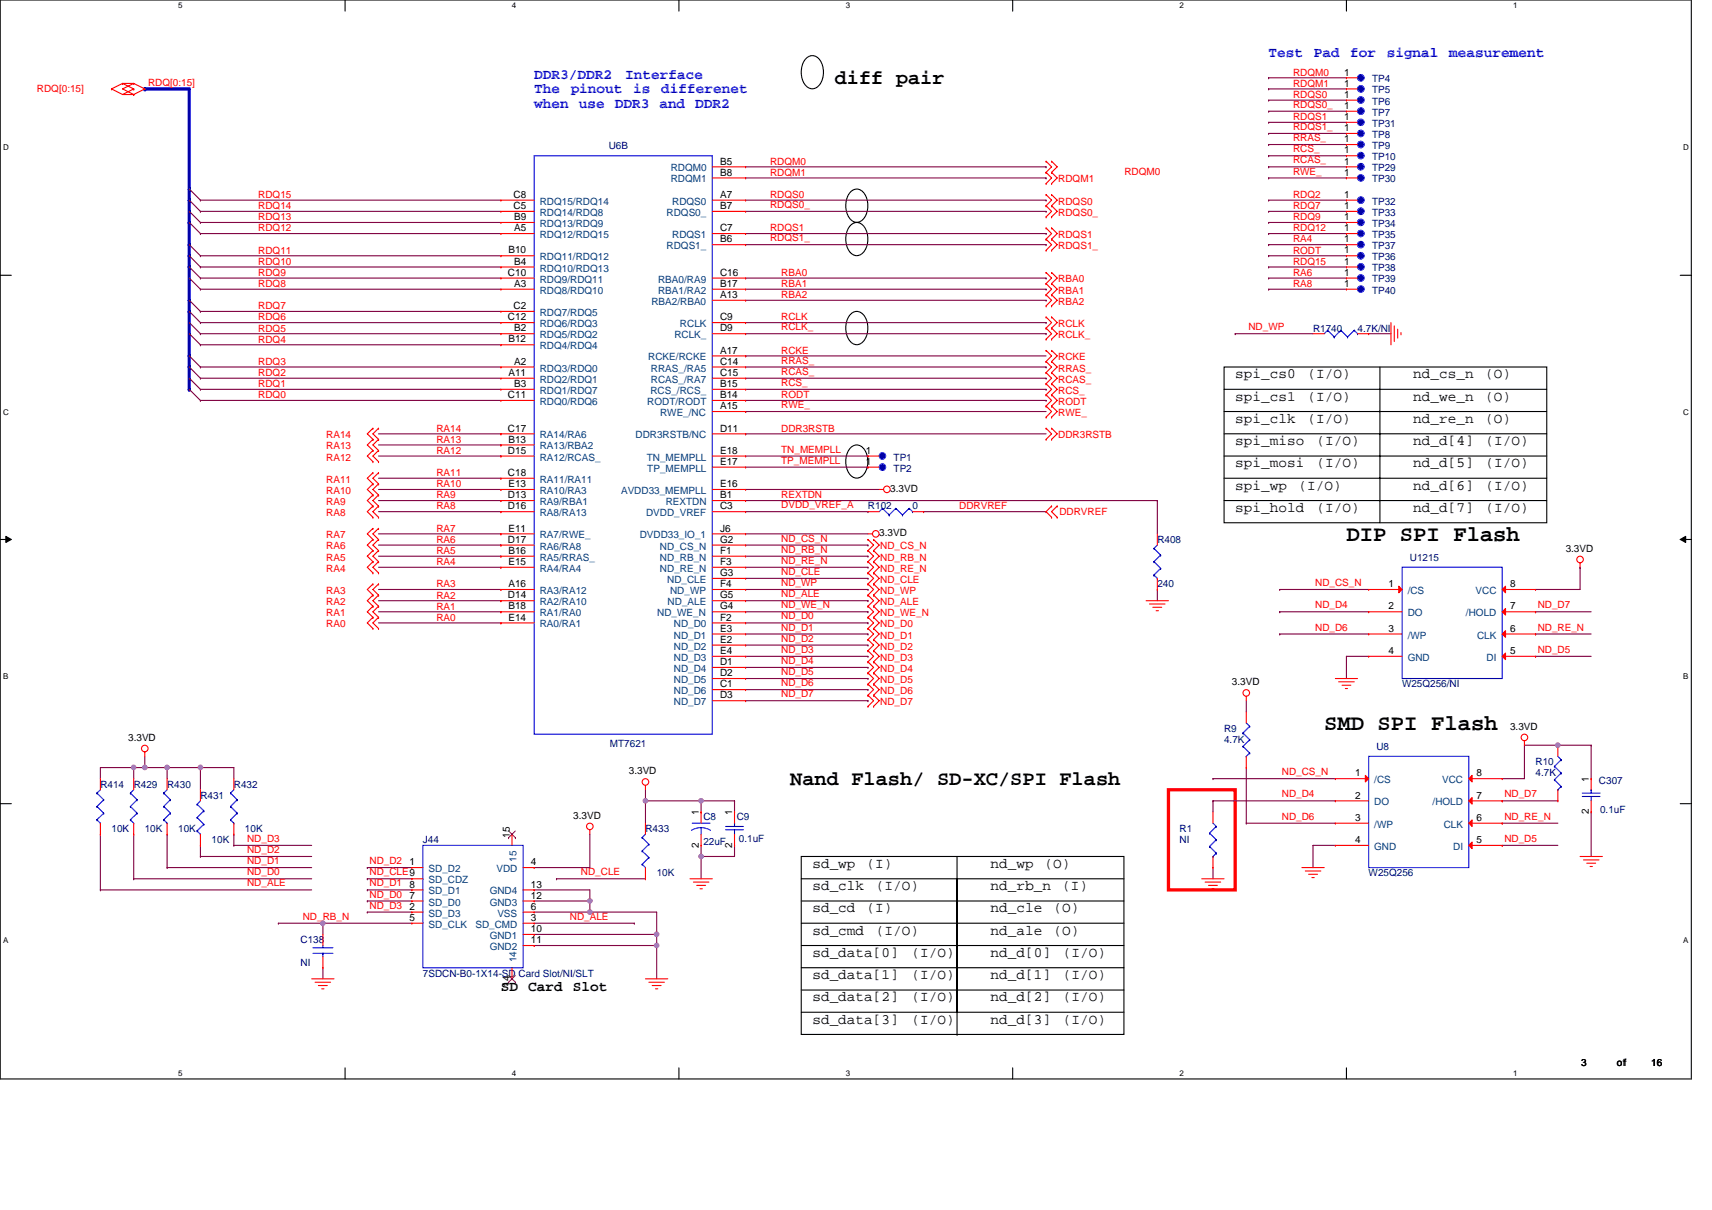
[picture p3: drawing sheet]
<svg xmlns="http://www.w3.org/2000/svg" width="297mm" height="210mm" viewBox="0 0 297 210" stroke-linecap="round" stroke-linejoin="round" font-family="sans-serif">
<path d="M0 0h293.5v187.2h-293.5z" fill="none" stroke="#000" stroke-width=".19"/>
<g fill="#fff">
<path d="M30.9 .2h.8v1.6h-.8z"/>
<path d="M30.9 185.5h.8v1.6h-.8z"/>
</g>
<path d="M59.9 0v1.9M59.9 185.3v1.9" fill="none" stroke="#000" stroke-width=".19"/>
<g fill="#fff">
<path d="M88.8 .2h.8v1.6h-.8z"/>
<path d="M88.8 185.5h.8v1.6h-.8z"/>
</g>
<path d="M117.8 0v1.9M117.8 185.3v1.9" fill="none" stroke="#000" stroke-width=".19"/>
<g fill="#fff">
<path d="M146.7 .2h.8v1.6h-.8z"/>
<path d="M146.7 185.5h.8v1.6h-.8z"/>
</g>
<path d="M175.7 0v1.9M175.7 185.3v1.9" fill="none" stroke="#000" stroke-width=".19"/>
<g fill="#fff">
<path d="M204.7 .2h.7v1.6h-.7z"/>
<path d="M204.7 185.5h.7v1.6h-.7z"/>
</g>
<path d="M233.6 0v1.9M233.6 185.3v1.9" fill="none" stroke="#000" stroke-width=".19"/>
<g fill="#fff">
<path d="M262.6 .2h.7v1.6h-.7z"/>
<path d="M262.6 185.5h.7v1.6h-.7z"/>
<path d="M.5 24.8h1v1.6h-1z"/>
<path d="M292 24.8h1v1.6h-1z"/>
<path d="M.5 70.7h1v1.5h-1z"/>
<path d="M292 70.7h1v1.5h-1z"/>
</g>
<path d="M0 47.8h2M291.5 47.8h2" fill="none" stroke="#000" stroke-width=".19"/>
<g fill="#fff">
<path d="M.5 116.5h.9v1.6h-.9z"/>
<path d="M292 116.5h.9v1.6h-.9z"/>
</g>
<path d="M0 93.6h2M291.5 93.6h2" fill="none" stroke="#000" stroke-width=".19"/>
<path d="M1 93.1l1 .5-1 .5zM291.5 93.6l1-.5v1z" fill="#000" stroke="#000" stroke-width=".17"/>
<g fill="#fff">
<path d="M.5 162.4h.9v1.5h-.9z"/>
<path d="M292 162.4h.9v1.5h-.9z"/>
</g>
<g fill="none" stroke="#000" stroke-width=".19">
<path d="M139.7 10.3a1.54 1.54 0 0 1 2.7 .4 3.7 3.7 0 0 1-.6 4.4 1.55 1.55 0 0 1-2.4-.8 4 4 0 0 1 .3-4zM147.5 33.4a1.52 1.52 0 0 1 1.4-.6 1.52 1.52 0 0 1 1.3 1.1 3.7 3.7 0 0 1-.7 4.4 1.53 1.53 0 0 1-2.3-.8 4 4 0 0 1 .3-4.1zM147.5 39.2a1.53 1.53 0 0 1 1.4-.6 1.53 1.53 0 0 1 1.3 1.1 3.7 3.7 0 0 1-.7 4.4 1.54 1.54 0 0 1-2.3-.8 4 4 0 0 1 .3-4.1zM147.5 54.7a1.52 1.52 0 0 1 1.4-.6 1.52 1.52 0 0 1 1.3 1 3.7 3.7 0 0 1-.7 4.4 1.53 1.53 0 0 1-2.3-.8 4 4 0 0 1 .3-4zM147.5 77.8a1.53 1.53 0 0 1 1.4-.6 1.53 1.53 0 0 1 1.3 1.1 3.7 3.7 0 0 1-.7 4.4 1.54 1.54 0 0 1-2.3-.8 4 4 0 0 1 .3-4.1zM212.4 63.7h56v27h-56zM212.4 67.6h56M212.4 71.4h56M212.4 75.3h56M212.4 79.1h56M239.4 63.7v27M212.4 83h56"/>
<path d="M212.4 86.9h56M0 139.5h2M291.5 139.5h2M139 148.6h56v30.9h-56zM139 152.5h56M139 156.4h56M166 148.6v27.1M166 152.5v27M139 160.2h56M139 164.1h56M139 167.9h56M139 171.8h56"/>
<path d="M139 175.7h56M166 179.5h.1"/>
</g>
<path d="M202.7 137.1h11.6v17.3h-11.6z" fill="none" stroke="#f00" stroke-width=".57"/>
<g fill="none" stroke="#800040" stroke-width=".19">
<path d="M220.1 13.5h.1M220.1 15.4h.1M220.1 17.4h.1M220.1 19.3h.1M220.1 13.5h13.5M220.1 15.4h13.5M220.1 17.4h13.5M220.1 19.3h13.5M32.8 32.8h.1M32.8 34.7h.1M32.8 36.7h.1M32.8 38.6h.1"/>
<path d="M32.8 32.8l2 1.9M32.8 34.7l2 2M32.8 36.7l2 1.9M32.8 38.6l2 1.9M34.8 34.7h.1M34.8 36.7h.1M34.8 38.6h.1M34.8 34.7h52.1M34.8 36.7h52.1M34.8 38.6h52.1M129.4 34.7h52.1M129.4 36.7h52.1"/>
<path d="M129.4 29h52.1M129.4 30.9h52.1M181.5 34.7h.1M181.5 36.7h.1M181.5 29h.1M181.5 30.9h.1M220.1 23.2h.1M220.1 25.1h.1M220.1 27h.1M220.1 29h.1M220.1 30.9h.1M220.1 21.2h.1"/>
<path d="M220.1 34.7h.1M220.1 36.7h.1M220.1 38.6h.1M220.1 34.7h13.5M220.1 36.7h13.5M220.1 38.6h13.5M220.1 29h13.5M220.1 30.9h13.5M220.1 23.2h13.5M220.1 25.1h13.5M220.1 27h13.5M220.1 21.2h13.5"/>
<path d="M32.8 42.5h.1M32.8 44.4h.1M32.8 46.3h.1M32.8 48.3h.1M32.8 52.1h.1M32.8 54h.1M32.8 56h.1M32.8 57.9h.1M32.8 42.5l2 1.9M32.8 44.4l2 1.9M32.8 46.3l2 2M32.8 48.3l2 1.9"/>
<path d="M32.8 52.1l2 1.9M32.8 54l2 2M32.8 56l2 1.9M32.8 57.9l2 1.9M34.8 40.5h.1M34.8 44.4h.1M34.8 46.3h.1M34.8 48.3h.1M34.8 50.2h.1M34.8 54h.1M34.8 56h.1M34.8 57.9h.1"/>
<path d="M34.8 59.8h.1M34.8 40.5h52.1M34.8 48.3h52.1M34.8 50.2h52.1M34.8 56h52.1M34.8 57.9h52.1M34.8 44.4h52.1M34.8 46.3h52.1M34.8 54h52.1M34.8 59.8h52.1M129.4 40.5h52.1M129.4 42.5h52.1"/>
<path d="M129.4 48.3h52.1M129.4 50.2h52.1M129.4 52.1h52.1M129.4 56h52.1M129.4 57.9h52.1M181.5 40.5h.1M181.5 42.5h.1M181.5 48.3h.1M181.5 50.2h.1M181.5 52.1h.1M181.5 56h.1M181.5 57.9h.1"/>
<path d="M214.3 57.9h.1M214.3 57.9h13.5M220.1 40.5h.1M220.1 44.4h.1M220.1 42.5h.1M220.1 46.3h.1M220.1 48.3h.1M220.1 50.2h.1M220.1 40.5h13.5M220.1 42.5h13.5M220.1 48.3h13.5M220.1 50.2h13.5"/>
<path d="M220.1 44.4h13.5M220.1 46.3h13.5M237.5 57.9h3.8M32.8 61.8h.1M32.8 63.7h.1M32.8 65.6h.1M32.8 67.6h.1M32.8 61.8l2 1.9M32.8 63.7l2 1.9M32.8 65.6l2 2M32.8 67.6l2 1.9M34.8 63.7h.1"/>
<path d="M34.8 65.6h.1M34.8 67.6h.1M34.8 69.5h.1M34.8 63.7h52.1M34.8 65.6h52.1M34.8 67.6h52.1M34.8 69.5h52.1M65.7 79.1h21.2M65.7 75.3h21.2M65.7 77.2h21.2M86.9 75.3h.1M86.9 77.2h.1"/>
<path d="M86.9 79.1h.1M129.4 61.8h.1M129.4 71.4h.1M129.4 75.3h.1M129.4 61.8h52.1M129.4 63.7h52.1M129.4 65.6h52.1M129.4 67.6h52.1M129.4 69.5h52.1M129.4 71.4h52.1M129.4 79.1h21.2M129.4 75.3h52.1"/>
<path d="M150.6 79.1h.1M181.5 63.7h.1M181.5 65.6h.1M181.5 67.6h.1M181.5 69.5h.1M65.7 94.6h21.2M65.7 96.5h21.2M65.7 98.4h21.2M65.7 86.9h21.2M65.7 88.8h21.2M65.7 83h21.2M65.7 84.9h21.2"/>
<path d="M65.7 92.6h21.2M86.9 83h.1M86.9 84.9h.1M86.9 86.9h.1M86.9 88.8h.1M86.9 92.6h.1M86.9 94.6h.1M86.9 96.5h.1M86.9 98.4h.1M129.4 84.9h23.1M129.4 92.6h21.2M129.4 94.6h21.2"/>
<path d="M129.4 96.5h21.2M129.4 98.4h21.2M129.4 86.9h71.4M129.4 88.8h21.2M129.4 81.1h21.2M150.6 94.6h.1M150.6 96.5h.1M150.6 98.4h.1M150.6 88.8h.1M150.6 81.1h.1M160.2 88.8h21.3M181.5 88.8h.1"/>
<path d="M200.8 86.9v5.7M200.8 86.9h.1M274.1 98.4v3.9h-7.7M274.1 98.4h.1M65.7 102.3h21.2M65.7 104.2h21.2M65.7 106.2h21.2M65.7 108.1h21.2M86.9 102.3h.1M86.9 104.2h.1M86.9 106.2h.1M86.9 108.1h.1"/>
<path d="M129.4 100.4h21.2M129.4 102.3h21.2M129.4 104.2h21.2M129.4 106.2h21.2M129.4 108.1h21.2M129.4 110h21.2M129.4 112h21.2M129.4 113.9h21.2M129.4 115.8h21.2M129.4 117.8h21.2M129.4 119.7h21.2M150.6 100.4h.1"/>
<path d="M150.6 102.3h.1M150.6 104.2h.1M150.6 106.2h.1M150.6 108.1h.1M150.6 110h.1M150.6 112h.1M150.6 113.9h.1M150.6 115.8h.1M150.6 117.8h.1M150.6 119.7h.1M200.8 102.3v1.9M222 110h.1"/>
<path d="M222 106.2h.1M222 102.3h.1M222 102.3h15.5M222 106.2h15.5M222 110h15.5M237.5 113.9h-3.9v3.9M266.4 106.2h.1M266.4 113.9h.1M266.4 110h.1M266.4 106.2h9.7M266.4 110h9.7M266.4 113.9h9.7"/>
<path d="M23.2 133.2h-5.8v1.9M23.2 133.2v1.9M23.2 133.2h.1M23.2 133.2h5.8M25.1 131.3v1.9M25.1 133.2h.1M29 133.2v1.9M29 133.2h5.8M34.8 133.2h5.8v1.9M34.8 133.2v3.9M34.8 133.2h.1M112 139h.1"/>
<path d="M112 139h9.6v1.9M112 137.1v1.9M112 139v3.9M121.6 139h5.8M127.4 139h.1M127.4 139v1.9M129.4 121.6h21.2M150.6 121.6h.1M210.5 139h.1M210.5 135.1h.1M210.5 139v1.9M210.5 139h21.2"/>
<path d="M210.5 135.1h21.2M216.2 121.6v1.9M216.2 133.2v9.7M260.6 139h.1M260.6 139h9.7M276.1 129.3h-11.6v5.8h-3.9M276.1 129.3h.1M276.1 129.3v5.8M17.4 144.8v9.6M17.4 154.4h.1M17.4 154.4h36.7M23.2 144.8v7.7"/>
<path d="M23.2 152.5h.1M23.2 152.5h30.9M29 144.8v5.8M29 150.6h.1M29 150.6h25.1M34.8 146.7v1.9M34.8 148.6h.1M34.8 148.6h19.3M40.6 144.8v1.9M40.6 146.7h.1M40.6 146.7h13.5M63.7 150.6h.1"/>
<path d="M63.7 152.5h.1M63.7 154.4h.1M63.7 156.4h.1M63.7 158.3h.1M63.7 158.3h7.8M63.7 150.6h7.8M63.7 152.5h7.8M63.7 154.4h7.8M63.7 156.4h7.8M92.7 154.4h9.6v2M92.7 156.4h9.6M92.7 158.3h9.6"/>
<path d="M96.6 152.5h.1M96.6 152.5h15.4M102.3 158.3h.1M102.3 144.8v5.8h-9.6M102.3 158.3h11.6v3.9M102.3 156.4v1.9M121.6 148.6h.1M121.6 146.7v1.9M121.6 148.6v3.9M127.4 146.7v1.9h-5.8M210.5 150.6v1.9M216.2 142.9h.1"/>
<path d="M216.2 142.9h15.5M231.7 146.7h-3.9v3.9M260.6 146.7h.1M260.6 142.9h.1M260.6 142.9h9.7M260.6 146.7h9.7M276.1 140.9v7.7M48.3 160.2h7.7v2M48.3 160.2h.1M56 160.2h15.5M56 167.9v2M92.7 164.1h.1"/>
<path d="M92.7 162.2h.1M92.7 164.1h21.2M92.7 162.2h21.2M92.7 160.2h17.4M110.1 160.2h.1M113.9 162.2v1.9M113.9 164.1v5.8"/>
</g>
<g fill="#f0f" stroke="#f0f" stroke-width=".19">
<circle cx="113.9" cy="164.1" r=".38"/>
<circle cx="56" cy="160.2" r=".38"/>
<circle cx="102.3" cy="158.3" r=".38"/>
<circle cx="113.9" cy="162.1" r=".38"/>
<circle cx="34.8" cy="133.2" r=".38"/>
<circle cx="112" cy="139" r=".38"/>
<circle cx="102.3" cy="156.3" r=".38"/>
<circle cx="29" cy="133.2" r=".38"/>
<circle cx="25.1" cy="133.2" r=".38"/>
<circle cx="23.2" cy="133.2" r=".38"/>
<circle cx="270.3" cy="129.3" r=".38"/>
<circle cx="121.6" cy="139" r=".38"/>
<circle cx="121.6" cy="148.6" r=".38"/>
</g>
<g fill="none" stroke="#00f" stroke-width=".57">
<path d="M25.1 15.4h.1M25.1 15.4h7.7v19.3M32.8 32.8h.1M32.8 34.7h.1M32.8 34.7v11.6M32.8 38.6h.1M32.8 42.5h.1M32.8 44.4h.1M32.8 46.3h.1M32.8 46.3v5.8M32.8 52.1h.1M32.8 54h.1"/>
<path d="M32.8 54v9.7M32.8 52.1v1.9M32.8 61.8h.1M32.8 63.7h.1M32.8 63.7v3.9M32.8 67.6h.1"/>
</g>
<g fill="none" stroke="#f00" stroke-width=".19">
<path d="M19.3 15.4h.1M19.3 15.4l2 1M21.3 16.4h1.9M21.3 14.5h1.9M21.3 14.5h.1M21.3 14.5l-2 .9M21.3 14.5l1.9 .9M23.2 16.4h.1M23.2 14.5h.1M23.2 15.4h.1M23.2 14.5l1.9 .9M23.2 14.5l-1.9 .9 1.9 1"/>
<path d="M23.2 15.4l-1.9 1M25.1 15.4h.1M25.1 15.4l-1.9 1M233.6 13.5h.1M233.6 19.3h.1M233.6 17.4h.1M233.6 15.4h.1M233.6 13.5h1.9M233.6 19.3h1.9M233.6 17.4h1.9M233.6 15.4h1.9M86.9 34.7h.1"/>
<path d="M86.9 36.7h.1M86.9 38.6h.1M86.9 38.6h5.8M86.9 36.7h5.8M86.9 34.7h5.8M123.6 36.7h5.8M123.6 30.9h5.8M123.6 29h5.8M123.6 34.7h5.8M129.4 30.9h.1M129.4 29h.1M129.4 36.7h.1"/>
<path d="M129.4 34.7h.1M181.5 28h.1M181.5 29.9h.1M181.5 31.9h.1M181.5 33.8h.1M181.5 35.7h.1M181.5 37.6h.1M181.5 39.6h.1M181.5 28l1 1-1 .9M181.5 29.9l1 1-1 1M181.5 33.8l1 .9-1 1M181.5 35.7l1 1-1 .9"/>
<path d="M181.5 39.6l1 .9-1 1M182.5 28h.1M182.5 29.9h.1M182.5 31.9h.1M182.5 33.8h.1M182.5 35.7h.1M182.5 37.6h.1M182.5 39.6h.1M182.5 28l.9 1-.9 .9M182.5 29.9l.9 1-.9 1M182.5 33.8l.9 .9-.9 1M182.5 35.7l.9 1-.9 .9"/>
<path d="M182.5 39.6l.9 .9-.9 1M233.6 25.1h.1M233.6 38.6h.1M233.6 27h.1M233.6 23.2h.1M233.6 21.2h.1M233.6 36.7h.1M233.6 30.9h.1M233.6 29h.1M233.6 34.7h.1M233.6 25.1h1.9M233.6 38.6h1.9"/>
<path d="M233.6 27h1.9M233.6 23.2h1.9M233.6 21.2h1.9M233.6 36.7h1.9M233.6 30.9h1.9M233.6 29h1.9M233.6 34.7h1.9M86.9 40.5h.1M86.9 44.4h.1M86.9 46.3h.1M86.9 48.3h.1M86.9 50.2h.1"/>
<path d="M86.9 54h.1M86.9 56h.1M86.9 57.9h.1M86.9 59.8h.1M86.9 46.3h5.8M86.9 50.2h5.8M86.9 48.3h5.8M86.9 44.4h5.8M86.9 56h5.8M86.9 57.9h5.8M86.9 40.5h5.8M86.9 54h5.8"/>
<path d="M86.9 59.8h5.8M123.6 50.2h5.8M123.6 48.3h5.8M123.6 42.5h5.8M123.6 56h5.8M123.6 57.9h5.8M123.6 52.1h5.8M123.6 40.5h5.8M129.4 56h.1M129.4 57.9h.1M129.4 52.1h.1M129.4 50.2h.1"/>
<path d="M129.4 48.3h.1M129.4 40.5h.1M129.4 42.5h.1M181.5 47.3h.1M181.5 49.2h.1M181.5 51.2h.1M181.5 53.1h.1M181.5 55h.1M181.5 56.9h.1M181.5 58.9h.1M181.5 41.5h.1M181.5 43.4h.1"/>
<path d="M181.5 47.3l1 1-1 .9M181.5 49.2l1 1-1 1M181.5 51.2l1 .9-1 1M181.5 55l1 1-1 .9M181.5 56.9l1 1-1 1M181.5 41.5l1 1-1 .9M182.5 47.3h.1M182.5 49.2h.1M182.5 51.2h.1M182.5 53.1h.1M182.5 55h.1M182.5 56.9h.1"/>
<path d="M182.5 58.9h.1M182.5 41.5h.1M182.5 43.4h.1M182.5 47.3l.9 1-.9 .9M182.5 49.2l.9 1-.9 1M182.5 51.2l.9 .9-.9 1M182.5 55l.9 1-.9 .9M182.5 56.9l.9 1-.9 1M182.5 41.5l.9 1-.9 .9M227.8 57.9h2M233.6 46.3h.1M233.6 50.2h.1"/>
<path d="M233.6 48.3h.1M233.6 44.4h.1M233.6 42.5h.1M233.6 40.5h.1M233.6 46.3h1.9M233.6 50.2h1.9M233.6 48.3h1.9M233.6 44.4h1.9M233.6 42.5h1.9M233.6 40.5h1.9M235.5 57.9h2M237.5 57.9h.1"/>
<path d="M241.3 56v3.8M241.9 56.6v2.7M242.5 57.1v1.6M243.1 57.7v.4M64.7 74.3h.1M64.7 76.2h.1M64.7 78.2h.1M64.7 74.3l-1 1 1 .9M64.7 78.2l-1 .9 1 1M64.7 76.2l-1 1 1 1M65.7 74.3h.1M65.7 76.2h.1"/>
<path d="M65.7 78.2h.1M65.7 74.3l-1 1 1 .9M65.7 78.2l-1 .9 1 1M65.7 76.2l-1 1 1 1M86.9 77.2h.1M86.9 79.1h.1M86.9 63.7h.1M86.9 65.6h.1M86.9 67.6h.1M86.9 69.5h.1M86.9 75.3h.1M86.9 63.7h5.8"/>
<path d="M86.9 67.6h5.8M86.9 69.5h5.8M86.9 65.6h5.8M86.9 77.2h5.8M86.9 79.1h5.8M86.9 75.3h5.8M123.6 63.7h5.8M123.6 67.6h5.8M123.6 69.5h5.8M123.6 65.6h5.8M123.6 71.4h5.8M123.6 61.8h5.8"/>
<path d="M123.6 79.1h5.8M123.6 75.3h5.8M129.4 63.7h.1M129.4 67.6h.1M129.4 69.5h.1M129.4 65.6h.1M129.4 71.4h.1M129.4 61.8h.1M129.4 75.3h.1M129.4 79.1h.1M150.6 79.1h.1M150.6 79.1h1.9"/>
<path d="M181.5 60.8h.1M181.5 62.7h.1M181.5 64.7h.1M181.5 66.6h.1M181.5 68.5h.1M181.5 70.5h.1M181.5 72.4h.1M181.5 74.3h.1M181.5 76.2h.1M181.5 60.8l1 1-1 .9M181.5 62.7l1 1-1 1M181.5 64.7l1 .9-1 1"/>
<path d="M181.5 66.6l1 1-1 .9M181.5 68.5l1 1-1 1M181.5 70.5l1 .9-1 1M181.5 74.3l1 1-1 .9M182.5 60.8h.1M182.5 62.7h.1M182.5 64.7h.1M182.5 66.6h.1M182.5 68.5h.1M182.5 70.5h.1M182.5 72.4h.1M182.5 74.3h.1"/>
<path d="M182.5 76.2h.1M182.5 60.8l.9 1-.9 .9M182.5 62.7l.9 1-.9 1M182.5 64.7l.9 .9-.9 1M182.5 66.6l.9 1-.9 .9M182.5 68.5l.9 1-.9 1M182.5 70.5l.9 .9-.9 1M182.5 74.3l.9 1-.9 .9M64.7 97.5h.1M64.7 99.4h.1M64.7 95.5h.1M64.7 93.6h.1"/>
<path d="M64.7 91.7h.1M64.7 87.8h.1M64.7 89.8h.1M64.7 85.9h.1M64.7 84h.1M64.7 82h.1M64.7 80.1h.1M64.7 97.5l-1 .9 1 1M64.7 95.5l-1 1 1 1M64.7 93.6l-1 1 1 .9M64.7 91.7l-1 .9 1 1M64.7 87.8l-1 1 1 1"/>
<path d="M64.7 85.9l-1 1 1 .9M64.7 84l-1 .9 1 1M64.7 82l-1 1 1 1M65.7 97.5h.1M65.7 99.4h.1M65.7 95.5h.1M65.7 93.6h.1M65.7 91.7h.1M65.7 87.8h.1M65.7 89.8h.1M65.7 85.9h.1M65.7 84h.1"/>
<path d="M65.7 82h.1M65.7 80.1h.1M65.7 97.5l-1 .9 1 1M65.7 95.5l-1 1 1 1M65.7 93.6l-1 1 1 .9M65.7 91.7l-1 .9 1 1M65.7 87.8l-1 1 1 1M65.7 85.9l-1 1 1 .9M65.7 84l-1 .9 1 1M65.7 82l-1 1 1 1M86.9 83h.1M86.9 84.9h.1"/>
<path d="M86.9 86.9h.1M86.9 88.8h.1M86.9 92.6h.1M86.9 94.6h.1M86.9 96.5h.1M86.9 98.4h.1M86.9 88.8h5.8M86.9 83h5.8M86.9 84.9h5.8M86.9 86.9h5.8M86.9 92.6h5.8M86.9 94.6h5.8"/>
<path d="M86.9 96.5h5.8M86.9 98.4h5.8M123.6 88.8h5.8M123.6 84.9h5.8M123.6 86.9h5.8M123.6 92.6h5.8M123.6 94.6h5.8M123.6 96.5h5.8M123.6 98.4h5.8M123.6 81.1h5.8M129.4 94.6h.1M129.4 96.5h.1"/>
<path d="M129.4 98.4h.1M129.4 81.1h.1M129.4 84.9h.1M129.4 86.9h.1M129.4 88.8h.1M129.4 92.6h.1M150.6 92.6h.8M150.6 93.6h.1M150.6 95.5h.1M150.6 97.5h.1M150.6 99.4h.1M150.6 88.8h1.9"/>
<path d="M150.6 81.1h.1M150.6 97.5l1 .9-1 1M150.6 93.6l1 1-1 .9M150.6 95.5l1 1-1 1M150.6 99.4l1 1-1 .9M150.6 81.1h1.9M151.6 93.6h.1M151.6 95.5h.1M151.6 97.5h.1M151.6 99.4h.1M151.6 99.4l.9 1-.9 .9M151.6 93.6l.9 1-.9 .9"/>
<path d="M151.6 95.5l.9 1-.9 1M151.6 97.5l.9 .9-.9 1M152.5 84.9h.8M158.3 88.8h1.9M160.2 88.8h.1M182.5 87.8h.1M182.5 89.8h.1M182.5 87.8l-1 1 1 1M183.4 89.8h.1M183.4 87.8h.1M183.4 87.8l-.9 1 .9 1M200.8 92.6v2"/>
<path d="M274.1 97.7v.7M64.7 107.1h.1M64.7 109.1h.1M64.7 105.2h.1M64.7 103.3h.1M64.7 101.3h.1M64.7 107.1l-1 1 1 1M64.7 105.2l-1 1 1 .9M64.7 103.3l-1 .9 1 1M64.7 101.3l-1 1 1 1M65.7 107.1h.1M65.7 109.1h.1"/>
<path d="M65.7 105.2h.1M65.7 103.3h.1M65.7 101.3h.1M65.7 107.1l-1 1 1 1M65.7 105.2l-1 1 1 .9M65.7 103.3l-1 .9 1 1M65.7 101.3l-1 1 1 1M86.9 102.3h.1M86.9 104.2h.1M86.9 106.2h.1M86.9 108.1h.1M86.9 102.3h5.8"/>
<path d="M86.9 106.2h5.8M86.9 104.2h5.8M86.9 108.1h5.8M123.6 102.3h5.8M123.6 106.2h5.8M123.6 113.9h5.8M123.6 110h5.8M123.6 104.2h5.8M123.6 108.1h5.8M123.6 100.4h5.8M123.6 112h5.8M123.6 115.8h5.8"/>
<path d="M123.6 117.8h5.8M123.6 119.7h5.8M129.4 100.4h.1M129.4 102.3h.1M129.4 104.2h.1M129.4 106.2h.1M129.4 108.1h.1M129.4 110h.1M129.4 112h.1M129.4 113.9h.1M129.4 115.8h.1M129.4 117.8h.1"/>
<path d="M129.4 119.7h.1M150.6 101.3h.1M150.6 103.3h.1M150.6 105.2h.1M150.6 107.1h.1M150.6 109.1h.1M150.6 111h.1M150.6 112.9h.1M150.6 114.9h.1M150.6 116.8h.1M150.6 118.7h.1M150.6 118.7l1 1-1 .9"/>
<path d="M150.6 101.3l1 1-1 1M150.6 103.3l1 .9-1 1M150.6 105.2l1 1-1 .9M150.6 107.1l1 1-1 1M150.6 109.1l1 .9-1 1M150.6 111l1 1-1 .9M150.6 112.9l1 1-1 1M150.6 114.9l1 .9-1 1M150.6 116.8l1 1-1 .9M151.6 101.3h.1M151.6 103.3h.1M151.6 105.2h.1"/>
<path d="M151.6 107.1h.1M151.6 109.1h.1M151.6 111h.1M151.6 112.9h.1M151.6 114.9h.1M151.6 116.8h.1M151.6 118.7h.1M151.6 101.3l.9 1-.9 1M151.6 103.3l.9 .9-.9 1M151.6 105.2l.9 1-.9 .9M151.6 107.1l.9 1-.9 1M151.6 109.1l.9 .9-.9 1"/>
<path d="M151.6 111l.9 1-.9 .9M151.6 112.9l.9 1-.9 1M151.6 114.9l.9 .9-.9 1M151.6 116.8l.9 1-.9 .9M151.6 118.7l.9 1-.9 .9M198.9 104.2h3.8M199.4 104.8h2.7M200 105.4h1.6M200.6 106h.4M200.8 102.3h.1M200.8 100.4v1.9M231.7 117.8h3.8"/>
<path d="M232.3 118.3h2.7M232.9 118.9h1.5M233.4 119.5h.4M237.5 102.3h.1M237.5 106.2h.1M237.5 113.9h.1M237.5 110h.1M237.5 102.3h5.8M237.5 106.2h5.8M237.5 113.9h5.8M237.5 110h5.8M260.6 102.3h5.8"/>
<path d="M260.6 106.2h5.8M260.6 113.9h5.8M260.6 110h5.8M266.4 102.3h.1M266.4 106.2h.1M266.4 110h.1M266.4 113.9h.1M17.4 135.1v2M23.2 135.1v2M25.1 130.5v.8M29 135.1v2M34.8 137.1v1.9"/>
<path d="M40.6 135.1v2M112 136.3v.8M123.6 121.6h5.8M129.4 121.6h.1M150.6 120.6h.1M150.6 122.6h.1M150.6 120.6l1 1-1 1M151.6 120.6h.1M151.6 122.6h.1M151.6 120.6l.9 1-.9 1M216.2 120.8v.8M216.2 123.5v2"/>
<path d="M216.2 133.2h.1M216.2 131.3v1.9M231.7 135.1h.1M231.7 139h.1M231.7 135.1h5.8M231.7 139h5.8M254.8 135.1h5.8M254.8 139h5.8M260.6 135.1h.1M260.6 139h.1M264.5 128.6v.7M270.3 129.3v2"/>
<path d="M270.3 139h.1M270.3 137.1v1.9M276.1 135.1h.1M276.1 135.1v2M276.1 139v1.9M17.4 144.8h.1M17.4 142.9v1.9M23.2 144.8h.1M23.2 142.9v1.9M29 144.8h.1M29 142.9v1.9M34.8 146.7h.1"/>
<path d="M34.8 144.8v1.9M40.6 144.8h.1M40.6 142.9v1.9M71.5 154.4h.1M71.5 156.4h.1M71.5 150.6h.1M71.5 152.5h.1M71.5 158.3h.1M71.5 154.4h1.9M71.5 156.4h1.9M71.5 150.6h1.9M71.5 152.5h1.9"/>
<path d="M71.5 158.3h1.9M88.8 144.8h.1M88.8 144.8v1.9M90.8 154.4h1.9M90.8 156.4h1.9M90.8 150.6h1.9M90.8 158.3h1.9M92.7 154.4h.1M92.7 150.6h.1M92.7 158.3h.1M92.7 156.4h.1M102.3 144v.8"/>
<path d="M112 142.9v1.9M112 152.5h.1M112 150.6v1.9M119.7 152.5h3.9M120.3 153.1h2.7M120.9 153.6h1.5M121.5 154.2h.4M121.6 140.9h.1M121.6 146.7h.1M121.6 140.9v2M121.6 144.8v1.9M127.4 140.9h.1"/>
<path d="M127.4 146.7h.1M127.4 140.9v2M127.4 144.8v1.9M208.5 152.5h3.9M209.1 153.1h2.7M209.7 153.6h1.5M210.2 154.2h.4M210.5 140.9v2M210.5 150.6h.1M210.5 148.6v2M225.9 150.6h3.9M226.5 151.2h2.7"/>
<path d="M227.1 151.7h1.5M227.6 152.3h.4M231.7 146.7h.1M231.7 142.9h.1M231.7 146.7h5.8M231.7 142.9h5.8M254.8 146.7h5.8M254.8 142.9h5.8M260.6 142.9h.1M260.6 146.7h.1M274.1 148.6h3.9M274.7 149.2h2.7"/>
<path d="M275.3 149.8h1.6M275.9 150.4h.4M276.1 140.9h.1M54.1 169.9h3.9M54.7 170.5h2.7M55.2 171h1.6M55.8 171.6h.4M56 162.2v1.9M56 167.9h.1M56 166v1.9M71.5 160.2h.1M71.5 160.2h1.9"/>
<path d="M88.8 169.9h.1M88.8 167.9v2M90.8 160.2h1.9M90.8 162.2h1.9M90.8 164.1h1.9M92.7 160.2h.1M92.7 162.2h.1M92.7 164.1h.1M112 169.9h3.9M112.6 170.5h2.7M113.2 171h1.5M113.7 171.6h.4"/>
<circle cx="152" cy="92.6" r=".57"/>
<circle cx="153.9" cy="84.9" r=".57"/>
<circle cx="274.1" cy="97.1" r=".57"/>
<circle cx="25.1" cy="129.9" r=".57"/>
<circle cx="112" cy="135.7" r=".57"/>
<circle cx="216.2" cy="120.2" r=".57"/>
<circle cx="264.5" cy="128" r=".57"/>
<circle cx="102.3" cy="143.4" r=".57"/>
</g>
<g fill="none" stroke="#00f" stroke-width=".19">
<path d="M92.7 27h30.9v100.4h-30.9zM230.3 57.3h.1M230.3 57.3l-.5 .6M230.3 57.3l1.2 1.2M231.5 58.5h.1M232.6 57.3h.1M232.6 57.3l-1.1 1.2M232.6 57.3l1.2 1.2M233.8 58.5h.1M235 57.3h.1M235 57.3l-1.2 1.2M235 57.3l.5 .6"/>
<path d="M235.5 57.9h.1M153.1 88.2h.1M153.1 88.2l-.6 .6M153.1 88.2l1.2 1.2M154.3 89.4h.1M155.4 88.2h.1M155.4 88.2l-1.1 1.2M155.4 88.2l1.2 1.2M156.6 89.4h.1M157.8 88.2h.1M157.8 88.2l-1.2 1.2M157.8 88.2l.5 .6"/>
<path d="M158.3 88.8h.1M200.2 95.2h.1M200.2 97.5h.1M200.2 99.8h.1M200.2 95.2l1.2 1.1M200.2 97.5l1.2 1.1M200.2 99.8l.6 .6M200.8 94.6l-.6 .6M201.4 96.3h.1M201.4 98.6h.1M201.4 96.3l-1.2 1.2M201.4 98.6l-1.2 1.2"/>
<path d="M243.3 98.4h17.3v19.4h-17.3zM200.8 100.4h.1M16.8 137.6h.1M16.8 140h.1M16.8 137.6l1.2 1.2M16.8 140l1.2 1.1M17.4 137.1l-.6 .5M18 138.8h.1M18 138.8l-1.2 1.2M22.6 137.6h.1M22.6 140h.1M22.6 137.6l1.2 1.2"/>
<path d="M22.6 140l1.2 1.1M23.2 137.1l-.6 .5M23.8 138.8h.1M23.8 138.8l-1.2 1.2M28.4 137.6h.1M28.4 140h.1M28.4 137.6l1.2 1.2M28.4 140l1.2 1.1M29 137.1l-.6 .5M29.6 138.8h.1M29.6 138.8l-1.2 1.2M34.2 139.6h.1"/>
<path d="M34.2 139.6l1.2 1.1M34.8 139l-.6 .6M40 137.6h.1M40 140h.1M40 137.6l1.1 1.2M40 140l1.1 1.1M40.6 137.1l-.6 .5M41.1 138.8h.1M41.1 138.8l-1.1 1.2M215.7 127.2h.1M215.7 129.5h.1M215.7 127.2l1.1 1.2"/>
<path d="M215.7 129.5l1.1 1.2M216.2 131.3h.1M216.2 125.5l.6 .5M216.8 126h.1M216.8 128.4h.1M216.8 130.7h.1M216.8 126l-1.1 1.2M216.8 128.4l-1.1 1.1M216.8 130.7l-.6 .6M237.5 131.3h17.3v19.3h-17.3zM269.7 133h.1M269.7 135.3h.1"/>
<path d="M269.7 133l1.2 1.2M269.7 135.3l1.2 1.2M270.3 137.1h.1M270.3 131.3l.6 .5M270.9 131.8h.1M270.9 134.2h.1M270.9 136.5h.1M270.9 131.8l-1.2 1.2M270.9 134.2l-1.2 1.1M270.9 136.5l-.6 .6M274.5 137.6h3.1M274.5 138.2h3.1"/>
<path d="M276.1 138.2v.8M276.1 137.1h.1M276.1 137.1v.5M16.8 142.3h.1M16.8 142.3l.6 .6M17.4 142.9h.1M18 141.1h.1M18 141.1l-1.2 1.2M22.6 142.3h.1M22.6 142.3l.6 .6M23.2 142.9h.1M23.8 141.1h.1"/>
<path d="M23.8 141.1l-1.2 1.2M28.4 142.3h.1M28.4 142.3l.6 .6M29 142.9h.1M29.6 141.1h.1M29.6 141.1l-1.2 1.2M34.2 141.9h.1M34.2 144.2h.1M34.2 141.9l1.2 1.1M34.2 144.2l.6 .6M34.8 144.8h.1M35.4 140.7h.1"/>
<path d="M35.4 143h.1M35.4 140.7l-1.2 1.2M35.4 143l-1.2 1.2M40 142.3h.1M40 142.3l.6 .6M40.6 142.9h.1M41.1 141.1h.1M41.1 141.1l-1.1 1.2M73.4 146.7h17.4v21.2h-17.4zM111.4 145.4h.1M111.4 147.7h.1M111.4 150h.1"/>
<path d="M111.4 145.4l1.2 1.1M111.4 147.7l1.2 1.1M111.4 150l.6 .6M112 150.6h.1M112 144.8l-.6 .6M112.6 146.5h.1M112.6 148.8h.1M112.6 146.5l-1.2 1.2M112.6 148.8l-1.2 1.2M120.1 142.9h3.1M121.6 143.6l.9 .1 .8 .4M121.6 143.6l-.8 .1-.8 .4"/>
<path d="M121.6 143.6v1.2M125.9 143.4h3.1M125.9 144h3.1M127.4 144v.8M127.4 142.9h.1M127.4 142.9v.5M209.9 144.6h.1M209.9 146.9h.1M209.9 144.6l1.1 1.1M209.9 146.9l1.1 1.2M210.5 148.6h.1M210.5 142.9l.5 .5"/>
<path d="M211 143.4h.1M211 145.7h.1M211 148.1h.1M211 143.4l-1.1 1.2M211 145.7l-1.1 1.2M211 148.1l-.5 .5M54.3 165.4h3.5M54.3 164.5h3.5M56 164.1v.4M56 165.4h.1M56 165.4v.6"/>
</g>
<g fill="#00f" stroke="#00f" stroke-width=".19">
<circle cx="236.1" cy="13.5" r=".57"/>
<circle cx="236.1" cy="25.1" r=".57"/>
<circle cx="236.1" cy="38.6" r=".57"/>
<circle cx="236.1" cy="27" r=".57"/>
<circle cx="236.1" cy="46.3" r=".57"/>
<circle cx="236.1" cy="23.2" r=".57"/>
<circle cx="236.1" cy="50.2" r=".57"/>
<circle cx="236.1" cy="21.2" r=".57"/>
<circle cx="236.1" cy="19.3" r=".57"/>
<circle cx="236.1" cy="36.7" r=".57"/>
<circle cx="236.1" cy="48.2" r=".57"/>
<circle cx="236.1" cy="17.4" r=".57"/>
<circle cx="236.1" cy="30.9" r=".57"/>
<circle cx="236.1" cy="44.4" r=".57"/>
<circle cx="236.1" cy="28.9" r=".57"/>
<circle cx="236.1" cy="15.4" r=".57"/>
<circle cx="236.1" cy="42.5" r=".57"/>
<circle cx="153.1" cy="79.1" r=".57"/>
<circle cx="236.1" cy="40.5" r=".57"/>
<circle cx="236.1" cy="34.7" r=".57"/>
<circle cx="153.1" cy="81.1" r=".57"/>
</g>
<g fill="#f00" stroke="#f00" stroke-width=".19">
<path d="M242.7 101.7l.6 .6-.6 .6z"/>
<path d="M261.2 101.7v1.2l-.6-.6z"/>
<path d="M261.2 105.6v1.1l-.6-.5z"/>
<path d="M261.2 109.5v1.1l-.6-.6z"/>
<path d="M261.2 113.3v1.2l-.6-.6z"/>
<path d="M236.9 134.6l.6 .5-.6 .6z"/>
<path d="M255.4 134.6v1.1l-.6-.6z"/>
<path d="M255.4 138.4v1.2l-.6-.6z"/>
<path d="M255.4 142.3v1.1l-.6-.5z"/>
<path d="M255.4 146.1v1.2l-.6-.6z"/>
</g>
<path d="M88.2 145.4h.1M88.3 144.2l1.1 1.2M89.4 144.2l-1.2 1.2M89.4 145.4h.1M88.2 170.5h.1M88.3 169.3l1.1 1.2M89.4 169.3l-1.2 1.2M89.4 170.5h.1" fill="none" stroke="#804000" stroke-width=".17"/>
<g font-size="3.9">
<text x="233.6" y="93.9">DIP SPI Flash</text>
<text x="229.8" y="126.7">SMD SPI Flash</text>
</g>
<g font-size="3.5">
<text x="144.8" y="14.6">diff pair</text>
<text x="137.1" y="136.2">Nand Flash/ SD-XC/SPI Flash</text>
</g>
<g font-size="2.5" fill="#00f">
<text x="220.1" y="9.8">Test</text>
<text x="227.9" y="9.8">Pad</text>
<text x="234.3" y="9.8">for</text>
<text x="240.6" y="9.8">signal</text>
<text x="251.4" y="9.8">measurement</text>
<text x="92.7" y="13.7">DDR3/DDR2</text>
<text x="92.7" y="16.2">The</text>
<text x="99" y="16.2">pinout</text>
<text x="108.5" y="13.7">Interface</text>
<text x="109.9" y="16.2">is</text>
<text x="114.7" y="16.2">differenet</text>
<text x="92.7" y="18.7">when use DDR3 and DDR2</text>
</g>
<g font-size="2.5">
<text x="214.3" y="65.7">spi_cs0</text>
<text x="226.9" y="65.7">(I/O)</text>
<text x="245.2" y="65.7">nd_cs_n</text>
<text x="257.7" y="65.7">(O)</text>
<text x="214.3" y="69.5">spi_cs1</text>
<text x="226.9" y="69.5">(I/O)</text>
<text x="245.2" y="69.5">nd_we_n</text>
<text x="257.7" y="69.5">(O)</text>
<text x="214.3" y="73.4">spi_clk</text>
<text x="214.3" y="77.3">spi_miso</text>
<text x="226.9" y="73.4">(I/O)</text>
<text x="228.4" y="77.3">(I/O)</text>
<text x="245.2" y="73.4">nd_re_n</text>
<text x="245.2" y="77.3">nd_d[4]</text>
<text x="257.7" y="73.4">(O)</text>
<text x="257.7" y="77.3">(I/O)</text>
<text x="214.3" y="81.1">spi_mosi</text>
<text x="228.4" y="81.1">(I/O)</text>
<text x="245.2" y="81.1">nd_d[5]</text>
<text x="257.7" y="81.1">(I/O)</text>
<text x="214.3" y="85">spi_wp</text>
<text x="214.3" y="88.8">spi_hold</text>
<text x="225.3" y="85">(I/O)</text>
<text x="228.4" y="88.8">(I/O)</text>
<text x="245.2" y="85">nd_d[6]</text>
<text x="245.2" y="88.8">nd_d[7]</text>
<text x="257.7" y="85">(I/O)</text>
<text x="257.7" y="88.8">(I/O)</text>
<text x="140.9" y="150.6">sd_wp</text>
<text x="140.9" y="154.5">sd_clk</text>
<text x="150.3" y="150.6">(I)</text>
<text x="152" y="154.5">(I/O)</text>
<text x="171.8" y="150.6">nd_wp</text>
<text x="171.8" y="154.5">nd_rb_n</text>
<text x="181.2" y="150.6">(O)</text>
<text x="184.3" y="154.5">(I)</text>
<text x="140.9" y="158.3">sd_cd</text>
<text x="150.3" y="158.3">(I)</text>
<text x="171.8" y="158.3">nd_cle</text>
<text x="182.8" y="158.3">(O)</text>
<text x="140.9" y="162.2">sd_cmd</text>
<text x="140.9" y="166.1">sd_data[0]</text>
<text x="152" y="162.2">(I/O)</text>
<text x="158.1" y="166.1">(I/O)</text>
<text x="171.8" y="162.2">nd_ale</text>
<text x="171.8" y="166.1">nd_d[0]</text>
<text x="182.8" y="162.2">(O)</text>
<text x="184.4" y="166.1">(I/O)</text>
<text x="86.9" y="172">SD Card</text>
<text x="99.4" y="172">Slot</text>
<text x="140.9" y="169.9">sd_data[1]</text>
<text x="140.9" y="173.8">sd_data[2]</text>
<text x="158.1" y="169.9">(I/O)</text>
<text x="158.1" y="173.8">(I/O)</text>
<text x="171.8" y="169.9">nd_d[1]</text>
<text x="171.8" y="173.8">nd_d[2]</text>
<text x="184.4" y="169.9">(I/O)</text>
<text x="184.4" y="173.8">(I/O)</text>
<text x="140.9" y="177.6">sd_data[3]</text>
<text x="158.1" y="177.6">(I/O)</text>
<text x="171.8" y="177.6">nd_d[3]</text>
<text x="184.4" y="177.6">(I/O)</text>
</g>
<g font-size="1.7" fill="#f00">
<text x="6.4" y="16">RDQ[0:15]</text>
<text x="25.7" y="14.9">RDQ[0:15]</text>
<text x="224.3" y="13.1">RDQM0</text>
<text x="224.3" y="15">RDQM1</text>
<text x="224.3" y="17">RDQS0</text>
<text x="224.3" y="18.7">RDQS0_</text>
<text x="224.3" y="22.6">RDQS1_</text>
<text x="224.3" y="20.8">RDQS1</text>
<text x="133.6" y="28.6">RDQM0</text>
<text x="224.3" y="24.5">RRAS_</text>
<text x="224.3" y="26.4">RCS_</text>
<text x="224.3" y="28.4">RCAS_</text>
<text x="44.8" y="34.4">RDQ15</text>
<text x="133.6" y="34.4">RDQS0</text>
<text x="133.6" y="30.5">RDQM1</text>
<text x="183.6" y="31.7">RDQM1</text>
<text x="183.6" y="35.5">RDQS0</text>
<text x="195.1" y="30.3">RDQM0</text>
<text x="224.3" y="30.3">RWE_</text>
<text x="224.3" y="34.4">RDQ2</text>
<text x="44.8" y="36.3">RDQ14</text>
<text x="44.8" y="38.2">RDQ13</text>
<text x="44.8" y="40.2">RDQ12</text>
<text x="133.6" y="36.1">RDQS0_</text>
<text x="133.6" y="40.2">RDQS1</text>
<text x="133.6" y="41.9">RDQS1_</text>
<text x="183.6" y="37.4">RDQS0_</text>
<text x="183.6" y="41.3">RDQS1</text>
<text x="224.3" y="36.3">RDQ7</text>
<text x="224.3" y="38.2">RDQ9</text>
<text x="224.3" y="40.2">RDQ12</text>
<text x="44.8" y="44">RDQ11</text>
<text x="44.8" y="46">RDQ10</text>
<text x="44.8" y="47.9">RDQ9</text>
<text x="135.5" y="47.9">RBA0</text>
<text x="183.6" y="43.2">RDQS1_</text>
<text x="224.3" y="44">RODT</text>
<text x="224.3" y="42.1">RA4</text>
<text x="224.3" y="46">RDQ15</text>
<text x="224.3" y="47.9">RA6</text>
<text x="44.8" y="49.8">RDQ8</text>
<text x="44.8" y="53.7">RDQ7</text>
<text x="135.5" y="49.8">RBA1</text>
<text x="135.5" y="51.7">RBA2</text>
<text x="183.6" y="49">RBA0</text>
<text x="183.6" y="51">RBA1</text>
<text x="183.6" y="52.9">RBA2</text>
<text x="224.3" y="49.8">RA8</text>
<text x="44.8" y="55.6">RDQ6</text>
<text x="44.8" y="57.5">RDQ5</text>
<text x="44.8" y="59.5">RDQ4</text>
<text x="135.5" y="55.6">RCLK</text>
<text x="135.5" y="57.3">RCLK_</text>
<text x="183.6" y="56.7">RCLK</text>
<text x="183.6" y="58.7">RCLK_</text>
<text x="216.6" y="57.3">ND_WP</text>
<text x="44.8" y="63.3">RDQ3</text>
<text x="44.8" y="65.3">RDQ2</text>
<text x="135.5" y="61.4">RCKE</text>
<text x="135.5" y="63.1">RRAS_</text>
<text x="135.5" y="65">RCAS_</text>
<text x="183.6" y="62.5">RCKE</text>
<text x="183.6" y="64.5">RRAS_</text>
<text x="44.8" y="67.2">RDQ1</text>
<text x="44.8" y="69.1">RDQ0</text>
<text x="135.5" y="67">RCS_</text>
<text x="135.5" y="69.1">RODT</text>
<text x="135.5" y="70.8">RWE_</text>
<text x="183.6" y="66.4">RCAS_</text>
<text x="183.6" y="68.3">RCS_</text>
<text x="183.6" y="70.3">RODT</text>
<text x="56.6" y="76.1">RA14</text>
<text x="56.6" y="78">RA13</text>
<text x="75.7" y="74.9">RA14</text>
<text x="75.7" y="76.8">RA13</text>
<text x="135.5" y="74.9">DDR3RSTB</text>
<text x="183.6" y="72.2">RWE_</text>
<text x="183.6" y="76.1">DDR3RSTB</text>
<text x="56.6" y="83.8">RA11</text>
<text x="56.6" y="79.9">RA12</text>
<text x="75.7" y="78.8">RA12</text>
<text x="75.7" y="82.6">RA11</text>
<text x="135.5" y="78.5">TN_MEMPLL</text>
<text x="135.5" y="80.5">TP_MEMPLL</text>
<text x="56.6" y="89.6">RA8</text>
<text x="56.6" y="87.6">RA9</text>
<text x="56.6" y="85.7">RA10</text>
<text x="75.7" y="84.6">RA10</text>
<text x="75.7" y="86.5">RA9</text>
<text x="75.7" y="88.4">RA8</text>
<text x="135.5" y="86.5">REXTDN</text>
<text x="135.5" y="88.2">DVDD_VREF_A</text>
<text x="166.4" y="88.4">DDRVREF</text>
<text x="183.8" y="89.4">DDRVREF</text>
<text x="56.6" y="95.4">RA6</text>
<text x="56.6" y="93.4">RA7</text>
<text x="75.7" y="92.3">RA7</text>
<text x="75.7" y="94.2">RA6</text>
<text x="135.5" y="94">ND_CS_N</text>
<text x="135.5" y="95.9">ND_RB_N</text>
<text x="152.7" y="95.4">ND_CS_N</text>
<text x="56.6" y="99.2">RA4</text>
<text x="56.6" y="97.3">RA5</text>
<text x="75.7" y="96.1">RA5</text>
<text x="75.7" y="98.1">RA4</text>
<text x="75.7" y="101.9">RA3</text>
<text x="135.5" y="97.9">ND_RE_N</text>
<text x="135.5" y="99.8">ND_CLE</text>
<text x="135.5" y="101.7">ND_WP</text>
<text x="152.7" y="97.3">ND_RB_N</text>
<text x="152.7" y="99.2">ND_RE_N</text>
<text x="152.7" y="101.2">ND_CLE</text>
<text x="228.2" y="101.7">ND_CS_N</text>
<text x="56.6" y="106.9">RA1</text>
<text x="56.6" y="105">RA2</text>
<text x="56.6" y="103.1">RA3</text>
<text x="75.7" y="103.9">RA2</text>
<text x="75.7" y="105.8">RA1</text>
<text x="75.7" y="107.7">RA0</text>
<text x="135.5" y="103.7">ND_ALE</text>
<text x="135.5" y="105.6">ND_WE_N</text>
<text x="135.5" y="107.5">ND_D0</text>
<text x="152.7" y="103.1">ND_WP</text>
<text x="152.7" y="105">ND_ALE</text>
<text x="152.7" y="106.9">ND_WE_N</text>
<text x="228.2" y="105.6">ND_D4</text>
<text x="266.8" y="105.6">ND_D7</text>
<text x="56.6" y="108.9">RA0</text>
<text x="135.5" y="109.4">ND_D1</text>
<text x="135.5" y="111.4">ND_D2</text>
<text x="135.5" y="113.3">ND_D3</text>
<text x="152.7" y="108.9">ND_D0</text>
<text x="152.7" y="110.8">ND_D1</text>
<text x="152.7" y="112.7">ND_D2</text>
<text x="228.2" y="109.4">ND_D6</text>
<text x="266.8" y="113.3">ND_D5</text>
<text x="266.8" y="109.4">ND_RE_N</text>
<text x="135.5" y="115.2">ND_D4</text>
<text x="135.5" y="117.2">ND_D5</text>
<text x="135.5" y="119.1">ND_D6</text>
<text x="152.7" y="114.7">ND_D3</text>
<text x="152.7" y="116.6">ND_D4</text>
<text x="152.7" y="118.5">ND_D5</text>
<text x="135.5" y="121">ND_D7</text>
<text x="152.7" y="120.5">ND_D6</text>
<text x="152.7" y="122.4">ND_D7</text>
<text x="222.4" y="134.5">ND_CS_N</text>
<text x="222.4" y="142.3">ND_D6</text>
<text x="222.4" y="138.4">ND_D4</text>
<text x="261" y="138.4">ND_D7</text>
<text x="261" y="142.3">ND_RE_N</text>
<text x="42.9" y="146.1">ND_D3</text>
<text x="42.9" y="148">ND_D2</text>
<text x="42.9" y="150">ND_D1</text>
<text x="64.1" y="150">ND_D2</text>
<text x="261" y="146.1">ND_D5</text>
<text x="42.9" y="151.9">ND_D0</text>
<text x="42.9" y="153.8">ND_ALE</text>
<text x="64.1" y="151.9">ND_CLE9</text>
<text x="64.1" y="153.8">ND_D1</text>
<text x="64.1" y="155.8">ND_D0</text>
<text x="100.8" y="151.9">ND_CLE</text>
<text x="52.5" y="159.6">ND_RB_N</text>
<text x="64.1" y="157.7">ND_D3</text>
<text x="98.9" y="159.6">ND_ALE</text>
</g>
<g font-size="1.7">
<text x="233.2" y="13.1">1</text>
<text x="233.2" y="17">1</text>
<text x="233.2" y="15">1</text>
<text x="233.2" y="22.8">1</text>
<text x="233.2" y="20.8">1</text>
<text x="233.2" y="18.9">1</text>
<text x="124.9" y="28.6">B5</text>
<text x="233.2" y="24.7">1</text>
<text x="233.2" y="26.6">1</text>
<text x="233.2" y="28.6">1</text>
<text x="89.1" y="34.3">C8</text>
<text x="124.9" y="34.3">A7</text>
<text x="124.9" y="30.5">B8</text>
<text x="233.2" y="30.5">1</text>
<text x="233.2" y="34.3">1</text>
<text x="89.1" y="36.3">C5</text>
<text x="89.2" y="38.2">B9</text>
<text x="89.2" y="40.1">A5</text>
<text x="124.9" y="40.1">C7</text>
<text x="124.9" y="36.3">B7</text>
<text x="233.2" y="38.2">1</text>
<text x="233.2" y="36.3">1</text>
<text x="233.2" y="40.1">1</text>
<text x="88.1" y="47.9">C10</text>
<text x="88.2" y="44">B10</text>
<text x="89.2" y="45.9">B4</text>
<text x="124.9" y="47.9">C16</text>
<text x="124.9" y="42.1">B6</text>
<text x="233.2" y="45.9">1</text>
<text x="233.2" y="47.9">1</text>
<text x="233.2" y="44">1</text>
<text x="233.2" y="42.1">1</text>
<text x="89.1" y="53.6">C2</text>
<text x="89.2" y="49.8">A3</text>
<text x="124.9" y="51.7">A13</text>
<text x="124.9" y="49.8">B17</text>
<text x="233.2" y="49.8">1</text>
<text x="88.1" y="55.6">C12</text>
<text x="88.2" y="59.4">B12</text>
<text x="89.2" y="57.5">B2</text>
<text x="124.9" y="57.5">D9</text>
<text x="124.9" y="55.6">C9</text>
<text x="88.2" y="65.2">A11</text>
<text x="89.2" y="63.3">A2</text>
<text x="124.9" y="61.4">A17</text>
<text x="124.9" y="63.3">C14</text>
<text x="124.9" y="65.2">C15</text>
<text x="88.1" y="69.1">C11</text>
<text x="89.2" y="67.2">B3</text>
<text x="124.9" y="67.2">B15</text>
<text x="124.9" y="69.1">B14</text>
<text x="124.9" y="71">A15</text>
<text x="88.1" y="74.9">C17</text>
<text x="88.2" y="76.8">B13</text>
<text x="124.9" y="74.9">D11</text>
<text x="88.1" y="78.7">D15</text>
<text x="88.1" y="82.6">C18</text>
<text x="124.9" y="80.7">E17</text>
<text x="124.9" y="78.7">E18</text>
<text x="150.2" y="78.7">1</text>
<text x="150.2" y="80.7">1</text>
<text x="88.1" y="86.5">D13</text>
<text x="88.1" y="88.4">D16</text>
<text x="88.2" y="84.5">E13</text>
<text x="124.9" y="86.5">B1</text>
<text x="124.9" y="88.4">C3</text>
<text x="124.9" y="84.5">E16</text>
<text x="154.5" y="85.3">3.3VD</text>
<text x="88.1" y="94.2">D17</text>
<text x="88.2" y="92.2">E11</text>
<text x="124.9" y="94.2">G2</text>
<text x="124.9" y="92.2">J6</text>
<text x="152.5" y="93">3.3VD</text>
<text x="271.6" y="95.7">3.3VD</text>
<text x="88.2" y="96.1">B16</text>
<text x="88.2" y="98">E15</text>
<text x="88.2" y="101.9">A16</text>
<text x="124.9" y="96.1">F1</text>
<text x="124.9" y="98">F3</text>
<text x="124.9" y="100">G3</text>
<text x="124.9" y="101.9">F4</text>
<text x="240.9" y="101.9">1</text>
<text x="262" y="101.9">8</text>
<text x="88.1" y="103.8">D14</text>
<text x="88.2" y="105.8">B18</text>
<text x="88.2" y="107.7">E14</text>
<text x="124.9" y="103.8">G5</text>
<text x="124.9" y="105.8">G4</text>
<text x="124.9" y="107.7">F2</text>
<text x="240.9" y="105.8">2</text>
<text x="262" y="105.8">7</text>
<text x="124.9" y="109.6">E3</text>
<text x="124.9" y="111.5">E2</text>
<text x="124.9" y="113.5">E4</text>
<text x="240.9" y="113.5">4</text>
<text x="240.9" y="109.6">3</text>
<text x="262" y="113.5">5</text>
<text x="262" y="109.6">6</text>
<text x="124.9" y="115.4">D1</text>
<text x="124.9" y="117.3">D2</text>
<text x="124.9" y="119.3">C1</text>
<text x="213.7" y="118.9">3.3VD</text>
<text x="124.9" y="121.2">D3</text>
<text x="22.2" y="128.6">3.3VD</text>
<text x="262" y="126.6">3.3VD</text>
<text x="109.1" y="134.3">3.3VD</text>
<text x="235.1" y="134.7">1</text>
<text x="256.2" y="134.7">8</text>
<text x="275.7" y="135.7" transform="rotate(-90 275.7 135.7)">1</text>
<text x="99.5" y="142.1">3.3VD</text>
<text x="121.2" y="141.5" transform="rotate(-90 121.2 141.5)">1</text>
<text x="127" y="141.5" transform="rotate(-90 127 141.5)">1</text>
<text x="235.1" y="138.6">2</text>
<text x="235.1" y="142.5">3</text>
<text x="256.2" y="142.5">6</text>
<text x="256.2" y="138.6">7</text>
<text x="275.7" y="141.3" transform="rotate(-90 275.7 141.3)">2</text>
<text x="88.4" y="145.4" transform="rotate(-90 88.4 145.4)">15</text>
<text x="121.2" y="147.1" transform="rotate(-90 121.2 147.1)">2</text>
<text x="127" y="147.1" transform="rotate(-90 127 147.1)">2</text>
<text x="235.1" y="146.3">4</text>
<text x="256.2" y="146.3">5</text>
<text x="71.1" y="154">8</text>
<text x="71.1" y="156">7</text>
<text x="71.1" y="150.2">1</text>
<text x="92.1" y="154">13</text>
<text x="92.1" y="156">12</text>
<text x="92.1" y="150.2">4</text>
<text x="71.1" y="157.9">2</text>
<text x="71.1" y="159.8">5</text>
<text x="92.1" y="161.8">10</text>
<text x="92.1" y="159.8">3</text>
<text x="92.1" y="157.9">6</text>
<text x="92.1" y="163.7">11</text>
<text x="88.4" y="171.2" transform="rotate(-90 88.4 171.2)">14</text>
<text x="274.3" y="184.9">3</text>
<text x="280.5" y="184.9">of</text>
<text x="286.5" y="184.9">16</text>
</g>
<g font-size="1.7" fill="#000080">
<text x="238.1" y="14.3">TP4</text>
<text x="238.1" y="16.2">TP5</text>
<text x="238.1" y="23.9">TP8</text>
<text x="238.1" y="22">TP31</text>
<text x="238.1" y="20.1">TP7</text>
<text x="238.1" y="18.1">TP6</text>
<text x="105.6" y="25.9">U6B</text>
<text x="238.1" y="25.9">TP9</text>
<text x="238.1" y="27.8">TP10</text>
<text x="238.1" y="29.7">TP29</text>
<text x="238.1" y="31.7">TP30</text>
<text x="238.1" y="35.5">TP32</text>
<text x="238.1" y="39.4">TP34</text>
<text x="238.1" y="37.4">TP33</text>
<text x="238.1" y="41.3">TP35</text>
<text x="238.1" y="47.1">TP38</text>
<text x="238.1" y="45.2">TP36</text>
<text x="238.1" y="43.2">TP37</text>
<text x="238.1" y="51">TP40</text>
<text x="238.1" y="49">TP39</text>
<text x="227.8" y="57.5">R1740</text>
<text x="235.5" y="57.5">4.7K/NI</text>
<text x="155" y="79.9">TP1</text>
<text x="155" y="81.9">TP2</text>
<text x="150.6" y="88.4">R102</text>
<text x="158.3" y="88.4">0</text>
<text x="200.8" y="94.2">R408</text>
<text x="200.8" y="101.9">240</text>
<text x="244.6" y="97.3">U1215</text>
<text x="243.3" y="119.3">W25Q256/NI</text>
<text x="105.8" y="129.7">MT7621</text>
<text x="212.4" y="127">R9</text>
<text x="212.4" y="128.9">4.7K</text>
<text x="238.8" y="130.1">U8</text>
<text x="17.4" y="136.7">R414</text>
<text x="23.2" y="136.7">R429</text>
<text x="29" y="136.7">R430</text>
<text x="40.6" y="136.7">R432</text>
<text x="266.4" y="132.8">R10</text>
<text x="266.4" y="134.7">4.7K</text>
<text x="277.4" y="136.1">C307</text>
<text x="34.8" y="138.6">R431</text>
<text x="122" y="142.3">C8</text>
<text x="127.8" y="142.3">C9</text>
<text x="277.6" y="141.1">0.1uF</text>
<text x="19.3" y="144.4">10K</text>
<text x="25.1" y="144.4">10K</text>
<text x="30.9" y="144.4">10K</text>
<text x="36.7" y="146.3">10K</text>
<text x="42.5" y="144.4">10K</text>
<text x="73.4" y="146.3">J44</text>
<text x="112" y="144.4">R433</text>
<text x="122" y="146.7">22uF</text>
<text x="128.2" y="146.1">0.1uF</text>
<text x="204.7" y="144.4">R1</text>
<text x="204.7" y="146.3">NI</text>
<text x="113.9" y="152.1">10K</text>
<text x="237.5" y="152.1">W25Q256</text>
<text x="52.2" y="163.7">C138</text>
<text x="52.2" y="167.6">NI</text>
<text x="73.4" y="169.5">7SDCN-B0-1X14-SD Card Slot/NI/SLT</text>
</g>
<g font-size="1.7" fill="#004080">
<text x="116.4" y="29.7">RDQM0</text>
<text x="93.7" y="35.5">RDQ15/RDQ14</text>
<text x="116.4" y="31.7">RDQM1</text>
<text x="116.6" y="35.5">RDQS0</text>
<text x="93.7" y="37.5">RDQ14/RDQ8</text>
<text x="93.7" y="39.4">RDQ13/RDQ9</text>
<text x="93.7" y="41.3">RDQ12/RDQ15</text>
<text x="115.7" y="37.5">RDQS0_</text>
<text x="116.6" y="41.3">RDQS1</text>
<text x="93.7" y="45.2">RDQ11/RDQ12</text>
<text x="93.7" y="47.1">RDQ10/RDQ13</text>
<text x="115.7" y="43.2">RDQS1_</text>
<text x="93.7" y="49">RDQ9/RDQ11</text>
<text x="93.7" y="51">RDQ8/RDQ10</text>
<text x="113" y="52.9">RBA2/RBA0</text>
<text x="114.2" y="51">RBA1/RA2</text>
<text x="114.2" y="49">RBA0/RA9</text>
<text x="93.7" y="54.8">RDQ7/RDQ5</text>
<text x="93.7" y="56.8">RDQ6/RDQ3</text>
<text x="93.7" y="58.7">RDQ5/RDQ2</text>
<text x="117" y="58.7">RCLK_</text>
<text x="118" y="56.8">RCLK</text>
<text x="93.7" y="60.6">RDQ4/RDQ4</text>
<text x="93.7" y="64.5">RDQ3/RDQ0</text>
<text x="112.5" y="62.5">RCKE/RCKE</text>
<text x="112.9" y="64.5">RRAS_/RA5</text>
<text x="93.7" y="66.4">RDQ2/RDQ1</text>
<text x="93.7" y="68.3">RDQ1/RDQ7</text>
<text x="93.7" y="70.3">RDQ0/RDQ6</text>
<text x="112.3" y="70.3">RODT/RODT</text>
<text x="112.9" y="68.3">RCS_/RCS_</text>
<text x="112.9" y="66.4">RCAS_/RA7</text>
<text x="93.7" y="78">RA13/RBA2</text>
<text x="93.7" y="76.1">RA14/RA6</text>
<text x="110.3" y="76.1">DDR3RSTB/NC</text>
<text x="114.5" y="72.2">RWE_/NC</text>
<text x="93.7" y="79.9">RA12/RCAS_</text>
<text x="93.7" y="83.8">RA11/RA11</text>
<text x="112.2" y="79.9">TN_MEMPLL</text>
<text x="112.3" y="81.9">TP_MEMPLL</text>
<text x="93.7" y="85.7">RA10/RA3</text>
<text x="93.7" y="87.7">RA9/RBA1</text>
<text x="93.7" y="89.6">RA8/RA13</text>
<text x="107.8" y="85.7">AVDD33_MEMPLL</text>
<text x="112.1" y="89.6">DVDD_VREF</text>
<text x="115.5" y="87.7">REXTDN</text>
<text x="93.7" y="93.4">RA7/RWE_</text>
<text x="93.7" y="95.4">RA6/RA8</text>
<text x="111" y="93.4">DVDD33_IO_1</text>
<text x="114.5" y="95.4">ND_CS_N</text>
<text x="93.7" y="97.3">RA5/RRAS_</text>
<text x="93.7" y="99.2">RA4/RA4</text>
<text x="114.5" y="97.3">ND_RB_N</text>
<text x="114.5" y="99.2">ND_RE_N</text>
<text x="115.8" y="101.2">ND_CLE</text>
<text x="93.7" y="103.1">RA3/RA12</text>
<text x="93.7" y="105">RA2/RA10</text>
<text x="93.7" y="107">RA1/RA0</text>
<text x="114" y="107">ND_WE_N</text>
<text x="115.8" y="105">ND_ALE</text>
<text x="116.3" y="103.1">ND_WP</text>
<text x="244.2" y="103.1">/CS</text>
<text x="244.2" y="107">DO</text>
<text x="254.4" y="107">/HOLD</text>
<text x="256" y="103.1">VCC</text>
<text x="93.7" y="108.9">RA0/RA1</text>
<text x="116.9" y="108.9">ND_D0</text>
<text x="116.9" y="110.8">ND_D1</text>
<text x="116.9" y="112.7">ND_D2</text>
<text x="244.2" y="110.8">/WP</text>
<text x="256.3" y="110.8">CLK</text>
<text x="116.9" y="114.7">ND_D3</text>
<text x="116.9" y="116.6">ND_D4</text>
<text x="116.9" y="118.5">ND_D5</text>
<text x="244.2" y="114.7">GND</text>
<text x="257.9" y="114.7">DI</text>
<text x="116.9" y="120.5">ND_D6</text>
<text x="116.9" y="122.4">ND_D7</text>
<text x="238.4" y="135.9">/CS</text>
<text x="250.2" y="135.9">VCC</text>
<text x="238.4" y="139.8">DO</text>
<text x="238.4" y="143.6">/WP</text>
<text x="248.6" y="139.8">/HOLD</text>
<text x="250.5" y="143.6">CLK</text>
<text x="89.6" y="149.6" transform="rotate(-90 89.6 149.6)">15</text>
<text x="238.4" y="147.5">GND</text>
<text x="252.1" y="147.5">DI</text>
<text x="74.4" y="155.2">SD_D1</text>
<text x="74.4" y="151.3">SD_D2</text>
<text x="74.4" y="153.3">SD_CDZ</text>
<text x="85" y="155.2">GND4</text>
<text x="86.1" y="151.3">VDD</text>
<text x="74.4" y="157.1">SD_D0</text>
<text x="74.4" y="159.1">SD_D3</text>
<text x="74.4" y="161">SD_CLK</text>
<text x="82.5" y="161">SD_CMD</text>
<text x="85" y="157.1">GND3</text>
<text x="86.3" y="159.1">VSS</text>
<text x="85" y="162.9">GND1</text>
<text x="85" y="164.9">GND2</text>
<text x="89.6" y="167" transform="rotate(-90 89.6 167)">14</text>
</g>
<g font-size="1.4">
<text x="30.9" y="1.5">5</text>
<text x="88.8" y="1.5">4</text>
<text x="146.7" y="1.5">3</text>
<text x="204.7" y="1.5">2</text>
<text x="262.6" y="1.5">1</text>
<text x=".5" y="26.1">D</text>
<text x="292" y="26.1">D</text>
<text x=".5" y="71.9">C</text>
<text x="292" y="71.9">C</text>
<text x=".5" y="117.8">B</text>
<text x="292" y="117.8">B</text>
<text x=".5" y="163.6">A</text>
<text x="292" y="163.6">A</text>
<text x="30.9" y="186.8">5</text>
<text x="88.8" y="186.8">4</text>
<text x="146.7" y="186.8">3</text>
<text x="204.7" y="186.8">2</text>
<text x="262.6" y="186.8">1</text>
</g>
</svg>
